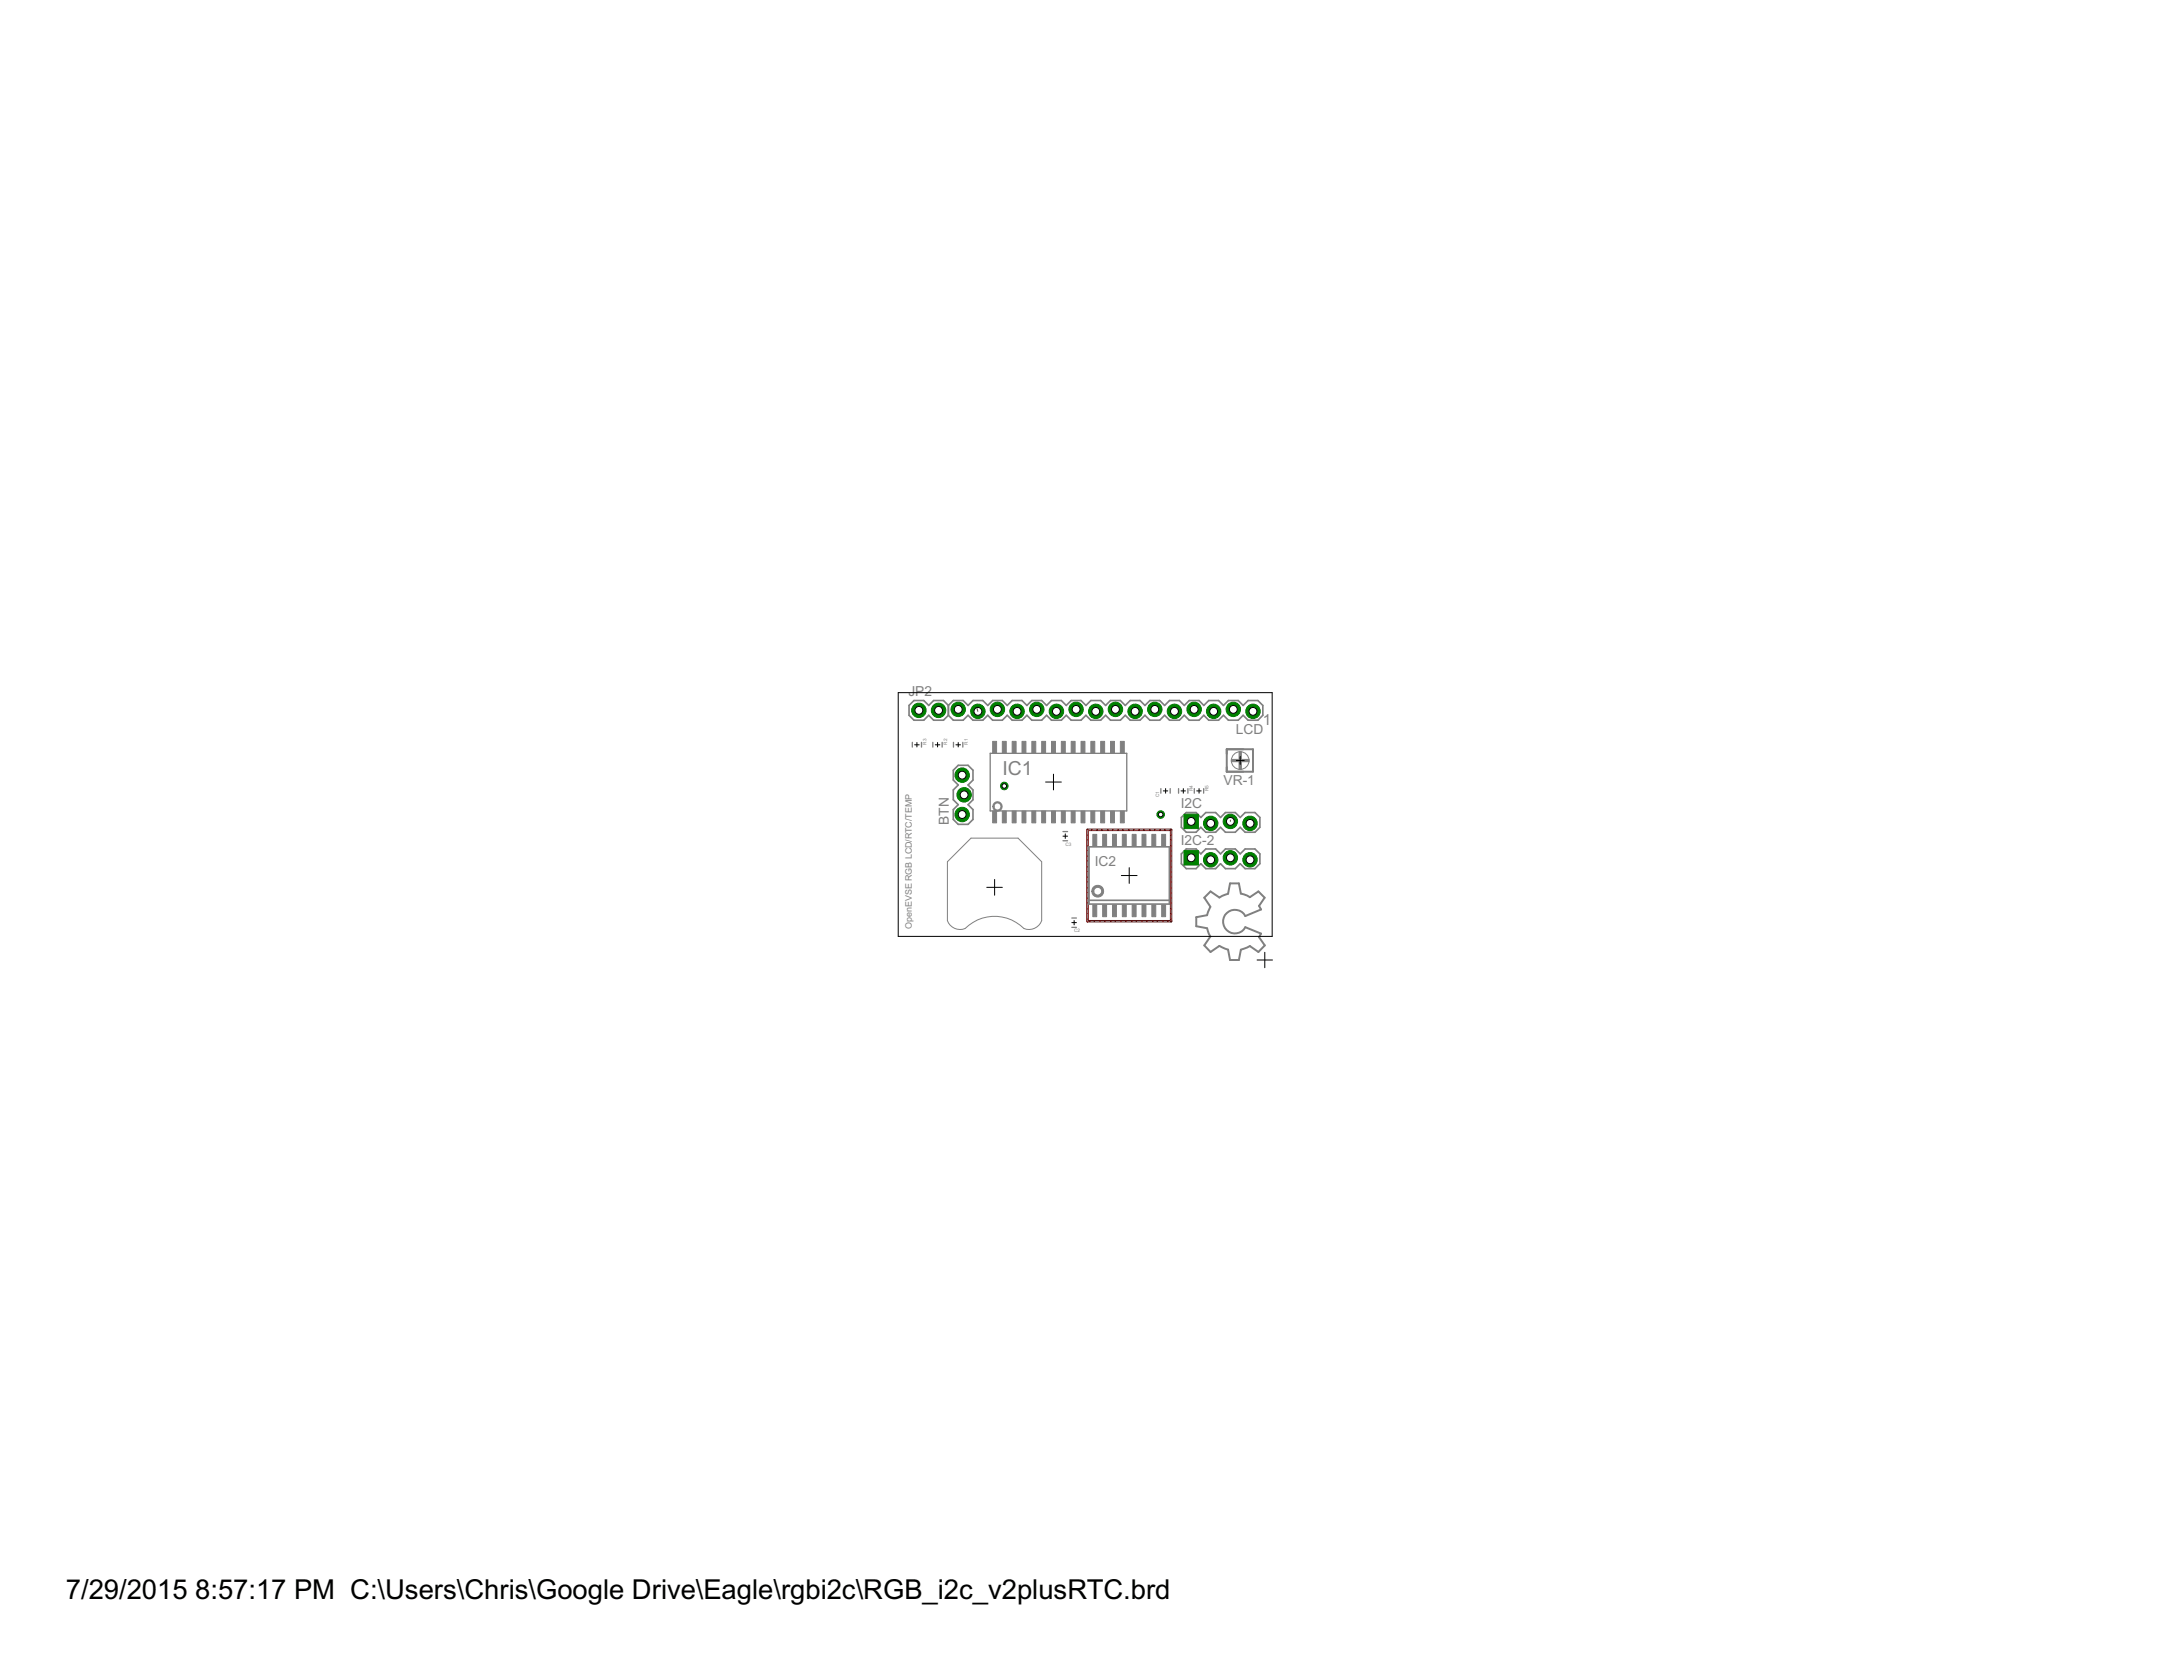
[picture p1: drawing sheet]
<svg xmlns="http://www.w3.org/2000/svg" width="279mm" height="216mm" viewBox="0 0 279 216" stroke-linecap="round" stroke-linejoin="round" font-family="sans-serif">
<g fill="#800000" stroke="#800000" stroke-width=".13">
<path d="M140.3 107.1l10.9-.1 .1 .1-10.9 .1z"/>
<path d="M140.3 118.9l10.9-.1 .1 .1-10.9 .1z"/>
<path d="M140.3 107.1h.2l-.1 11.9-.1-.1z"/>
<path d="M151.1 107.1h.2l-.1 11.9-.1-.1z"/>
</g>
<path d="M158.4 96.7h3.4v2.9h-3.4zM155.8 118.1l-1.3 .3v1.1l1.3 .3M156.3 117l-.8-1.2 .8-.8 1.1 .8 1.2-.5 .2-1.3h1.2l.2 1.3 1.2 .5 1.1-.8 .8 .8-.7 1.1 .2 .5-2 .8a1.52 1.52 0 0 0-2.3-.4 1.52 1.52 0 0 0 0 2.3 1.52 1.52 0 0 0 2.3-.4l2 .8-.2 .4 .7 1.1-.8 .9-1.1-.8-1.2 .5-.2 1.3h-1.2l-.2-1.3-1.2-.5-1.1 .8-.8-.9 .8-1.1-.4-1.1M156.3 117l-.4 1.1" fill="none" stroke="#808080" stroke-width=".25"/>
<g fill="none" stroke="#808080" stroke-width=".17">
<path d="M117.8 95.8v.6M119 95.8v.6M120.4 95.8v.6M121.6 95.8v.6M123.1 95.8v.6M124.3 95.8v.6M127.8 97.2h17.7v7.4h-17.7zM137.2 108.5h.6M137.2 107.3h.6M138.4 119.7h.6M138.4 118.5h.6M149.9 101.8v.6"/>
<path d="M151.1 101.8v.6M152.2 101.8v.6M153.4 101.8v.6M154.2 101.8v.6M155.4 101.8v.6"/>
</g>
<g fill="#808080" stroke="#808080" stroke-width=".13">
<path d="M128.4 103.7a.61 .61 0 0 1 .9 .1 .61 .61 0 0 1-.3 .9 .61 .61 0 0 1-.8-.6h.1a.45 .45 0 0 1 .6-.5 .45 .45 0 0 1 .2 .8 .45 .45 0 0 1-.7-.2l-.1-.1h-.1z" fill-rule="evenodd"/>
<path d="M141.1 114.5a.77 .77 0 0 1 1.3 .1 .77 .77 0 0 1-.4 1.1 .77 .77 0 0 1-1-.7h.2a.52 .52 0 0 1 .8-.4 .52 .52 0 0 1 .1 .8 .52 .52 0 0 1-.9-.2v-.2h-.2z" fill-rule="evenodd"/>
</g>
<g fill="none" stroke="#808080" stroke-width=".13">
<path d="M125.4 108.2h6l3.1 3v7.6a1.65 1.65 0 0 1-2.8 .6 5.4 5.4 0 0 0-7.1 .4 1.74 1.74 0 0 1-2.3-1v-7.6z"/>
<circle cx="160.1" cy="98.1" r="1.14"/>
</g>
<path d="M122.4 91l-.6-.6h-1.3l-.6 .6-.6-.6h-1.3l-.6 .6v1.3l.6 .6h1.3l.6-.6 .6 .6h1.3l.6-.6M122.4 91l.7-.6h1.3l.6 .6 .6-.6h1.3l.6 .6 .7-.6h1.2l.6 .6 .7-.6h1.3l.6 .6 .6-.6h1.3l.6 .6 .7-.6h1.2l.7 .6 .6-.6h1.3l.6 .6 .6-.6h1.3l.6 .6 .7-.6h1.3l.6 .6 .6-.6h1.3l.6 .6 .7-.6h1.2l.7 .6 .6-.6h1.3l.6 .6 .6-.6h1.3l.6 .6 .7-.6h1.2l.7 .6 .6-.6h1.3l.6 .6 .6-.6h1.3l.6 .6v1.3l-.6 .6h-1.3l-.6-.6-.6 .6h-1.3l-.6-.6-.7 .6h-1.2l-.7-.6-.6 .6h-1.3l-.6-.6-.6 .6h-1.3l-.6-.6-.7 .6h-1.2l-.7-.6-.6 .6h-1.3l-.6-.6-.6 .6h-1.3l-.7-.6-.6 .6h-1.3l-.6-.6-.6 .6h-1.3l-.6-.6-.7 .6h-1.2l-.7-.6-.6 .6h-1.3l-.6-.6-.6 .6h-1.3l-.7-.6-.6 .6h-1.2l-.7-.6-.6 .6h-1.3l-.6-.6-.6 .6h-1.3l-.7-.6M122.4 91v1.3M123.1 99.4l.6-.6h1.3l.6 .6v1.3l-.6 .6 .6 .6v1.3l-.6 .6 .6 .7v1.2l-.6 .7h-1.3l-.6-.7v-1.2l.6-.7-.6-.6v-1.3l.6-.6-.6-.6zM140.6 109.3h10.4v7.4h-10.4zM140.6 116.2h10.4M153.2 104.9h1.2l.6 .6 .7-.6h1.3l.6 .6 .6-.6h1.3l.6 .6 .7-.6h1.2l.7 .6v1.3l-.7 .6h-1.2l-.7-.6-.6 .6h-1.3l-.6-.6-.6 .6h-1.3l-.7-.6-.6 .6h-1.2l-.7-.6v-1.3zM153.2 109.6h1.2l.6 .6 .7-.6h1.3l.6 .6 .6-.6h1.3l.6 .6 .7-.6h1.2l.7 .6v1.3l-.7 .6h-1.2l-.7-.6-.6 .6h-1.3l-.6-.6-.6 .6h-1.3l-.7-.6-.6 .6h-1.2l-.7-.6v-1.3z" fill="none" stroke="#808080" stroke-width=".21"/>
<g fill="#808080" stroke="#808080" stroke-width=".13">
<path d="M160 97h.3v2.3h-.3z"/>
<path d="M159 98h2.3v.3h-2.3z"/>
<path d="M128.2 104.7h.5v1.5h-.5z"/>
<path d="M129.4 104.7h.5v1.5h-.5z"/>
<path d="M130.7 104.7h.5v1.5h-.5z"/>
<path d="M132 104.7h.5v1.5h-.5z"/>
<path d="M133.2 104.7h.5v1.5h-.5z"/>
<path d="M134.5 104.7h.5v1.5h-.5z"/>
<path d="M135.8 104.7h.5v1.5h-.5z"/>
<path d="M137 104.7h.5v1.5h-.5z"/>
<path d="M138.3 104.7h.5v1.5h-.5z"/>
<path d="M139.6 104.7h.5v1.5h-.5z"/>
<path d="M140.8 104.7h.6v1.5h-.6z"/>
<path d="M142.1 104.7h.5v1.5h-.5z"/>
<path d="M143.4 104.7h.5v1.5h-.5z"/>
<path d="M144.7 104.7h.5v1.5h-.5z"/>
<path d="M144.7 95.7h.5v1.5h-.5z"/>
<path d="M143.4 95.7h.5v1.5h-.5z"/>
<path d="M142.1 95.7h.5v1.5h-.5z"/>
<path d="M140.8 95.7h.6v1.5h-.6z"/>
<path d="M139.6 95.7h.5v1.5h-.5z"/>
<path d="M138.3 95.7h.5v1.5h-.5z"/>
<path d="M137 95.7h.5v1.5h-.5z"/>
<path d="M135.8 95.7h.5v1.5h-.5z"/>
<path d="M134.5 95.7h.5v1.5h-.5z"/>
<path d="M133.2 95.7h.5v1.5h-.5z"/>
<path d="M132 95.7h.5v1.5h-.5z"/>
<path d="M130.7 95.7h.5v1.5h-.5z"/>
<path d="M129.4 95.7h.5v1.5h-.5z"/>
<path d="M128.2 95.7h.5v1.5h-.5z"/>
<path d="M141.1 116.8h.5v1.5h-.5z"/>
<path d="M142.4 116.8h.5v1.5h-.5z"/>
<path d="M143.6 116.8h.5v1.5h-.5z"/>
<path d="M144.9 116.8h.5v1.5h-.5z"/>
<path d="M146.2 116.8h.5v1.5h-.5z"/>
<path d="M147.4 116.8h.6v1.5h-.6z"/>
<path d="M148.7 116.8h.5v1.5h-.5z"/>
<path d="M150 116.8h.5v1.5h-.5z"/>
<path d="M150 107.7h.5v1.5h-.5z"/>
<path d="M148.7 107.7h.5v1.5h-.5z"/>
<path d="M147.4 107.7h.6v1.5h-.6z"/>
<path d="M146.2 107.7h.5v1.5h-.5z"/>
<path d="M144.9 107.7h.5v1.5h-.5z"/>
<path d="M143.6 107.7h.5v1.5h-.5z"/>
<path d="M142.4 107.7h.5v1.5h-.5z"/>
<path d="M141.1 107.7h.5v1.5h-.5z"/>
<path d="M146.3 91.4h.5v.5h-.5z"/>
<path d="M148.8 91.4h.6v.5h-.6z"/>
<path d="M151.4 91.4h.5v.5h-.5z"/>
<path d="M153.9 91.4h.5v.5h-.5z"/>
<path d="M156.4 91.4h.6v.5h-.6z"/>
<path d="M159 91.4h.5v.5h-.5z"/>
<path d="M161.5 91.4h.5v.5h-.5z"/>
<path d="M128.5 91.4h.5v.5h-.5z"/>
<path d="M131.1 91.4h.5v.5h-.5z"/>
<path d="M133.6 91.4h.5v.5h-.5z"/>
<path d="M136.1 91.4h.6v.5h-.6z"/>
<path d="M138.7 91.4h.5v.5h-.5z"/>
<path d="M141.2 91.4h.5v.5h-.5z"/>
<path d="M143.8 91.4h.5v.5h-.5z"/>
<path d="M126 91.4h.5v.5h-.5z"/>
<path d="M123.5 91.4h.5v.5h-.5z"/>
<path d="M120.9 91.4h.5v.5h-.5z"/>
<path d="M118.4 91.4h.5v.5h-.5z"/>
<path d="M161.1 105.9h.5v.5h-.5z"/>
<path d="M158.6 105.9h.5v.5h-.5z"/>
<path d="M156.1 105.9h.5v.5h-.5z"/>
<path d="M153.5 105.9h.6v.5h-.6z"/>
<path d="M161.1 110.6h.5v.5h-.5z"/>
<path d="M158.6 110.6h.5v.5h-.5z"/>
<path d="M156.1 110.6h.5v.5h-.5z"/>
<path d="M153.5 110.6h.6v.5h-.6z"/>
<path d="M124.1 99.8h.5v.5h-.5z"/>
<path d="M124.1 102.3h.5v.5h-.5z"/>
<path d="M124.1 104.9h.5v.5h-.5z"/>
</g>
<g fill="none" stroke="#000" stroke-width=".13">
<path d="M118.1 96.1h.6M118.2 91.7h.9M118.4 95.8v.6M118.6 91.2v1M120.8 96.1h.5M121.1 95.8v.6M123.4 96.1h.6M123.7 95.8v.6M136 99.9v2M159.6 98.1h1.1M160.1 97.6v1.1M161.1 91.7h1.4"/>
<path d="M161.8 91v1.4M123.6 105.1h1.5M124.4 104.4v1.4M127.4 114.5h2M128.4 113.5v2M135 100.9h2M137.2 107.9h.6M137.5 107.6v.6M138.4 119.1h.6M138.7 118.8v.6M144.8 113h2M145.8 112v2"/>
<path d="M150.2 102.1h.6M150.5 101.8v.6M152.5 102.1h.6M152.8 101.8v.6M153.1 106.1h1.4M153.1 110.8h1.4M153.8 105.4v1.4M153.8 110.1v1.4M154.5 102.1h.6M154.8 101.8v.6M162.3 123.9h2M163.3 122.9v2"/>
</g>
<circle cx="161.8" cy="91.8" r=".93" fill="#008000" stroke="#008000" stroke-width=".13"/>
<circle cx="161.8" cy="91.8" r=".51" fill="#fff" stroke="#000" stroke-width=".13"/>
<circle cx="159.2" cy="91.5" r=".93" fill="#008000" stroke="#008000" stroke-width=".13"/>
<circle cx="159.2" cy="91.5" r=".51" fill="#fff" stroke="#000" stroke-width=".13"/>
<circle cx="156.7" cy="91.8" r=".93" fill="#008000" stroke="#008000" stroke-width=".13"/>
<circle cx="156.7" cy="91.8" r=".51" fill="#fff" stroke="#000" stroke-width=".13"/>
<circle cx="154.2" cy="91.5" r=".93" fill="#008000" stroke="#008000" stroke-width=".13"/>
<circle cx="154.2" cy="91.5" r=".51" fill="#fff" stroke="#000" stroke-width=".13"/>
<circle cx="151.6" cy="91.8" r=".93" fill="#008000" stroke="#008000" stroke-width=".13"/>
<circle cx="151.6" cy="91.8" r=".51" fill="#fff" stroke="#000" stroke-width=".13"/>
<circle cx="149.1" cy="91.5" r=".93" fill="#008000" stroke="#008000" stroke-width=".13"/>
<circle cx="149.1" cy="91.5" r=".51" fill="#fff" stroke="#000" stroke-width=".13"/>
<circle cx="146.6" cy="91.8" r=".93" fill="#008000" stroke="#008000" stroke-width=".13"/>
<circle cx="146.6" cy="91.8" r=".51" fill="#fff" stroke="#000" stroke-width=".13"/>
<circle cx="144" cy="91.5" r=".93" fill="#008000" stroke="#008000" stroke-width=".13"/>
<circle cx="144" cy="91.5" r=".51" fill="#fff" stroke="#000" stroke-width=".13"/>
<circle cx="141.5" cy="91.8" r=".93" fill="#008000" stroke="#008000" stroke-width=".13"/>
<circle cx="141.5" cy="91.8" r=".51" fill="#fff" stroke="#000" stroke-width=".13"/>
<circle cx="138.9" cy="91.5" r=".93" fill="#008000" stroke="#008000" stroke-width=".13"/>
<circle cx="138.9" cy="91.5" r=".51" fill="#fff" stroke="#000" stroke-width=".13"/>
<circle cx="136.4" cy="91.8" r=".93" fill="#008000" stroke="#008000" stroke-width=".13"/>
<circle cx="136.4" cy="91.8" r=".51" fill="#fff" stroke="#000" stroke-width=".13"/>
<circle cx="133.9" cy="91.5" r=".93" fill="#008000" stroke="#008000" stroke-width=".13"/>
<circle cx="133.9" cy="91.5" r=".51" fill="#fff" stroke="#000" stroke-width=".13"/>
<circle cx="131.3" cy="91.8" r=".93" fill="#008000" stroke="#008000" stroke-width=".13"/>
<circle cx="131.3" cy="91.8" r=".51" fill="#fff" stroke="#000" stroke-width=".13"/>
<circle cx="128.8" cy="91.5" r=".93" fill="#008000" stroke="#008000" stroke-width=".13"/>
<circle cx="128.8" cy="91.5" r=".51" fill="#fff" stroke="#000" stroke-width=".13"/>
<circle cx="126.3" cy="91.8" r=".93" fill="#008000" stroke="#008000" stroke-width=".13"/>
<circle cx="126.3" cy="91.8" r=".51" fill="#fff" stroke="#000" stroke-width=".13"/>
<circle cx="123.7" cy="91.5" r=".93" fill="#008000" stroke="#008000" stroke-width=".13"/>
<circle cx="123.7" cy="91.5" r=".51" fill="#fff" stroke="#000" stroke-width=".13"/>
<circle cx="118.6" cy="91.7" r=".93" fill="#008000" stroke="#008000" stroke-width=".13"/>
<circle cx="118.6" cy="91.7" r=".51" fill="#fff" stroke="#000" stroke-width=".13"/>
<circle cx="121.2" cy="91.7" r=".93" fill="#008000" stroke="#008000" stroke-width=".13"/>
<circle cx="121.2" cy="91.7" r=".51" fill="#fff" stroke="#000" stroke-width=".13"/>
<path d="M152.9 105.1h1.8v1.8h-1.8z" fill="#008000" stroke="#008000" stroke-width=".13"/>
<circle cx="153.8" cy="106" r=".51" fill="#fff" stroke="#000" stroke-width=".13"/>
<circle cx="156.3" cy="106.3" r=".93" fill="#008000" stroke="#008000" stroke-width=".13"/>
<circle cx="156.3" cy="106.3" r=".51" fill="#fff" stroke="#000" stroke-width=".13"/>
<circle cx="158.9" cy="106" r=".93" fill="#008000" stroke="#008000" stroke-width=".13"/>
<circle cx="158.9" cy="106" r=".51" fill="#fff" stroke="#000" stroke-width=".13"/>
<circle cx="161.4" cy="106.3" r=".93" fill="#008000" stroke="#008000" stroke-width=".13"/>
<circle cx="161.4" cy="106.3" r=".51" fill="#fff" stroke="#000" stroke-width=".13"/>
<path d="M152.9 109.8h1.8v1.8h-1.8z" fill="#008000" stroke="#008000" stroke-width=".13"/>
<circle cx="153.8" cy="110.7" r=".51" fill="#fff" stroke="#000" stroke-width=".13"/>
<circle cx="156.3" cy="111" r=".93" fill="#008000" stroke="#008000" stroke-width=".13"/>
<circle cx="156.3" cy="111" r=".51" fill="#fff" stroke="#000" stroke-width=".13"/>
<circle cx="158.9" cy="110.7" r=".93" fill="#008000" stroke="#008000" stroke-width=".13"/>
<circle cx="158.9" cy="110.7" r=".51" fill="#fff" stroke="#000" stroke-width=".13"/>
<circle cx="161.4" cy="111" r=".93" fill="#008000" stroke="#008000" stroke-width=".13"/>
<circle cx="161.4" cy="111" r=".51" fill="#fff" stroke="#000" stroke-width=".13"/>
<circle cx="124.2" cy="105.1" r=".93" fill="#008000" stroke="#008000" stroke-width=".13"/>
<circle cx="124.2" cy="105.1" r=".51" fill="#fff" stroke="#000" stroke-width=".13"/>
<circle cx="124.5" cy="102.6" r=".93" fill="#008000" stroke="#008000" stroke-width=".13"/>
<circle cx="124.5" cy="102.6" r=".51" fill="#fff" stroke="#000" stroke-width=".13"/>
<circle cx="124.2" cy="100" r=".93" fill="#008000" stroke="#008000" stroke-width=".13"/>
<circle cx="124.2" cy="100" r=".51" fill="#fff" stroke="#000" stroke-width=".13"/>
<circle cx="149.9" cy="105.1" r=".49" fill="#008000" stroke="#008000" stroke-width=".13"/>
<circle cx="149.9" cy="105.1" r=".3" fill="#fff" stroke="#000" stroke-width=".13"/>
<circle cx="129.7" cy="101.4" r=".49" fill="#008000" stroke="#008000" stroke-width=".13"/>
<circle cx="129.7" cy="101.4" r=".3" fill="#fff" stroke="#000" stroke-width=".13"/>
<path d="M126.1 91.4l.2 .4M158.9 105.8v.2" fill="none" stroke="#808000" stroke-width=".13"/>
<path d="M116 89.4h48.3v31.4h-48.3z" fill="none" stroke="#000" stroke-width=".13"/>
<g font-size="4">
<text x="8.5" y="206.4">7/29/2015</text>
<text x="25.2" y="206.4">8:57:17 PM C:\Users\Chris\Google Drive\Eagle\rgbi2c\RGB_i2c_v2plusRTC.brd</text>
</g>
<text font-size="2.8" fill="#808080" x="129.4" y="100">IC1</text>
<text font-size="2.2" fill="#808080" x="163.1" y="93.6">1</text>
<g font-size="2" fill="#808080">
<text x="117.3" y="89.8">JP2</text>
<text x="159.5" y="94.8">LCD</text>
<text x="158" y="101.3">VR-1</text>
<text x="122.5" y="106.5" transform="rotate(-90 122.5 106.5)">BTN</text>
<text x="152.4" y="104.3">I2C</text>
<text x="141.4" y="111.7">IC2</text>
<text x="152.4" y="109">I2C-2</text>
</g>
<text font-size="1.3" fill="#808080" x="117.7" y="119.8" transform="rotate(-90 117.7 119.8)">OpenEVSE RGB LCD/RTC/TEMP</text>
<g font-size=".7" fill="#808080">
<text x="119.6" y="96.1" transform="rotate(-90 119.6 96.1)">R3</text>
<text x="122.3" y="96.1" transform="rotate(-90 122.3 96.1)">R2</text>
<text x="124.9" y="96.1" transform="rotate(-90 124.9 96.1)">R1</text>
<text x="149.7" y="102.8" transform="rotate(-90 149.7 102.8)">C1</text>
<text x="154" y="102.1" transform="rotate(-90 154 102.1)">R4</text>
<text x="156" y="102.1" transform="rotate(-90 156 102.1)">R5</text>
<text x="137.6" y="109.1">C3</text>
<text x="138.7" y="120.3">C2</text>
</g>
</svg>
